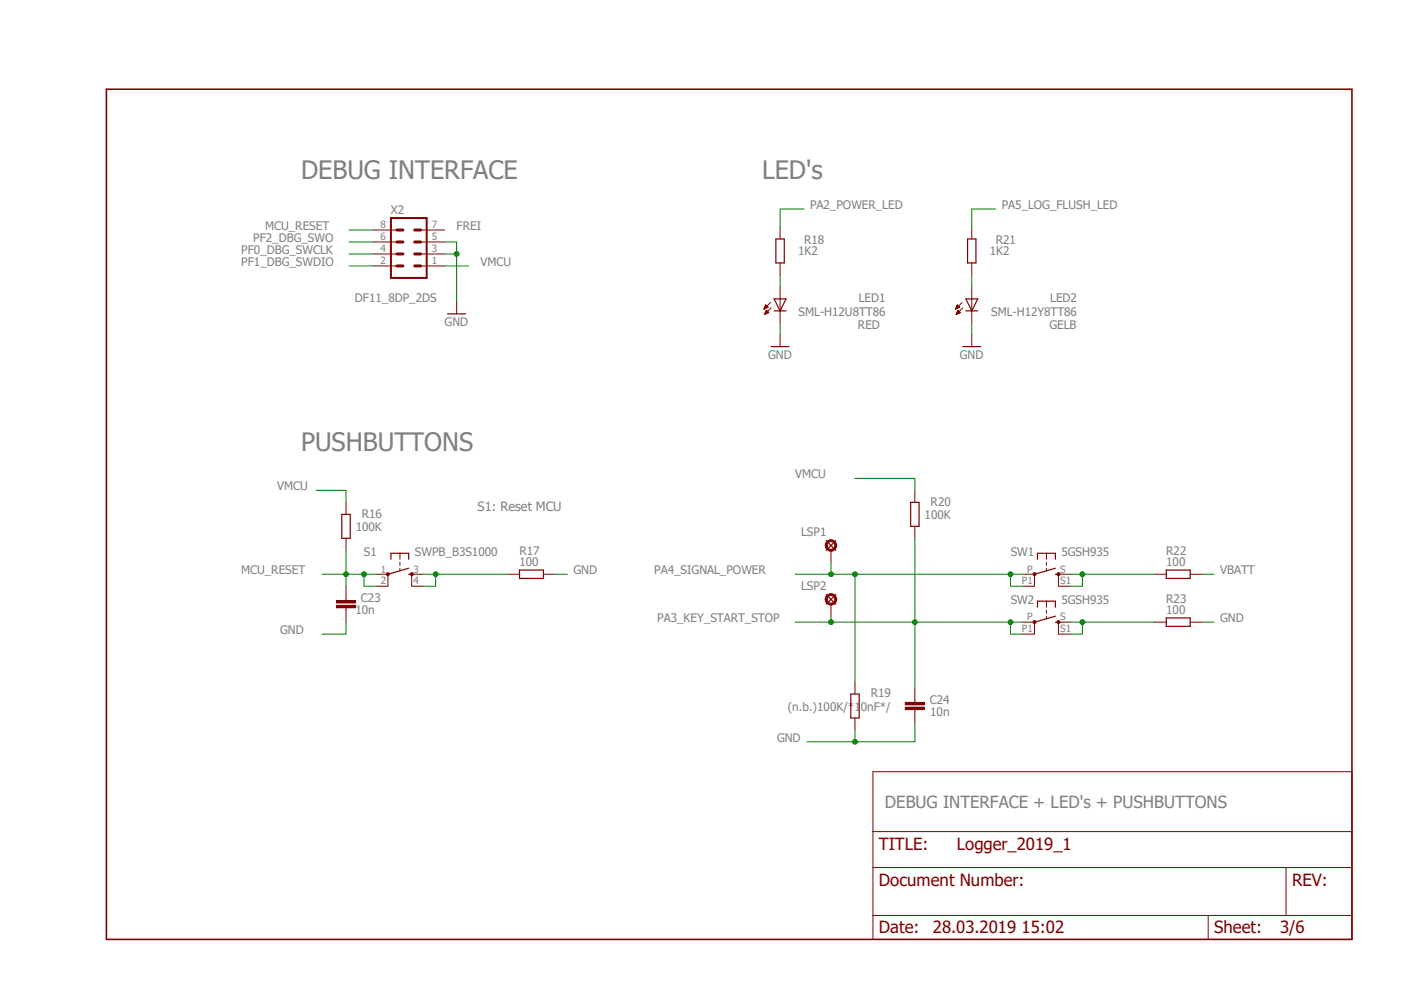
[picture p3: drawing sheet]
<svg xmlns="http://www.w3.org/2000/svg" width="297mm" height="210mm" viewBox="0 0 297 210" stroke-linecap="round" stroke-linejoin="round" font-family="sans-serif">
<path d="M22.6 18.9h264v180.3h-264z" fill="none" stroke="#7f0000" stroke-width=".34"/>
<g fill="none" stroke="#7f0000" stroke-width=".21">
<path d="M79.1 56.4h5.1M79.1 53.8h5.1M79.1 51.3h5.1M79.1 48.8h5.1M89.2 56.4h5.1M89.2 53.8h5.1M89.2 51.3h5.1M89.2 48.8h5.1M165.4 48.1v2.6M165.4 55.8v2.5M206 48.1v2.6M206 55.8v2.5"/>
<path d="M96.8 64v2.5M162 65.5h.1M162 65.4h.3M162 65.3h.5M162.1 65.2h.6M162.1 66.6h.1M162.1 65.1h.8M162.1 66.5h.2M162.2 65h.6M162.2 66.5h.4M162.2 64.9h.4M162.2 66.4h.6"/>
<path d="M162.3 64.9h.3M162.3 64.8h.2M162.3 66.3h.7M162.3 64.7h.1M162.3 66.2h.6M162.3 64.6l.6 .6-.9 .3zM162.3 66.1h.5M162.3 66h.4M162.4 65.9h.2M162.4 65.8h.1M163 66.3l-.5-.5-.4 .9M163 66.3l-.9 .4"/>
<path d="M163.4 64.1l-1.4 1.4M163.5 65.3l-1.4 1.4M165.4 60.8v7.7M165.4 71v2.5M202.6 65.5h.1M202.6 65.4h.3M202.7 65.3h.4M202.7 65.2h.6M202.7 66.6h.1M202.8 65.1h.7M202.8 65h.6M202.8 66.5h.2"/>
<path d="M202.8 64.9h.5M202.8 66.5h.4M202.9 64.9h.3M202.9 66.4h.5M202.9 66.3h.7M202.9 64.8h.2M202.9 66.2h.6M202.9 64.7h.1M202.9 66.1h.5M203 66h.3M203 64.6l-.4 .9M203 64.6l.5 .6-.9 .3"/>
<path d="M203 65.9h.2M203.1 65.8h.1M203.1 65.8l.5 .5-.9 .4zM204 64.1l-1.4 1.4M204.1 65.3l-1.4 1.4M206 60.8v7.7M206 71v2.5M84.8 117.3v1.3M84.8 119.2v.6M82.3 121.8v2.5M84.8 120.5v.6M87.3 121.8v2.5"/>
<path d="M185.1 163.6h101.5v35.6h-101.5zM185.1 176.3h101.5M185.1 183.9h101.5M185.1 194.1h101.5M256.2 194.1v5.1M272.7 183.9v10.2"/>
</g>
<path d="M164.5 50.7h1.8v5.1h-1.8zM205.1 50.7h1.8v5.1h-1.8zM94.9 66.5h3.8M163.5 73.5h3.8M164.1 63.4h2.6l-1.3 2.5zM164.1 65.9h2.6M204.1 73.5h3.8M204.8 65.9h2.5M204.8 63.4h2.5l-1.3 2.5zM82.9 118.6v-1.3h3.8v1.3M86.7 121.8h.6M86.7 120.5l-4.4 1.3" fill="none" stroke="#7f0000" stroke-width=".25"/>
<path d="M82.9 46.2h7.6v12.7h-7.6z" fill="none" stroke="#7f0000" stroke-width=".42"/>
<path d="M84.2 48.8h1.2M84.2 51.3h1.2M84.2 53.8h1.2M84.2 56.4h1.2M87.9 48.8h1.3M87.9 51.3h1.3M87.9 53.8h1.3M87.9 56.4h1.3" fill="none" stroke="#7f0000" stroke-width=".63"/>
<path d="M82 121.5h.5v.5l-.2 .1-.3-.1z" fill-rule="evenodd" fill="#7f0000"/>
<path d="M82 121.5h.5v.5l-.2 .1-.3-.1z" fill="none" stroke="#7f0000" stroke-width=".21"/>
<path d="M87.1 121.5h.4v.5l-.2 .1-.2-.1z" fill-rule="evenodd" fill="#7f0000"/>
<path d="M73.4 106.5v2.6M73.4 114.1v2.6M73.4 126.8v.5M73.4 128.9v.5M79.7 121.8h2.6M79.7 124.3h2.6M87.1 121.5h.4v.5l-.2 .1-.2-.1zM87.3 121.8h2.5M87.3 124.3h2.5M107.6 121.8h2.5M115.2 121.8h2.6" fill="none" stroke="#7f0000" stroke-width=".21"/>
<path d="M72.5 109.1h1.7v5h-1.7zM110.1 120.9h5.1v1.7h-5.1z" fill="none" stroke="#7f0000" stroke-width=".25"/>
<path d="M71.3 127.3h4.1v.5h-4.1z" fill-rule="evenodd" fill="#7f0000"/>
<path d="M71.3 127.3h4.1v.5h-4.1z" fill="none" stroke="#7f0000" stroke-width=".21"/>
<path d="M71.3 128.4h4.1v.5h-4.1z" fill-rule="evenodd" fill="#7f0000"/>
<path d="M71.3 128.4h4.1v.5h-4.1zM73.4 124.3v2.5M73.4 129.4v2.5M219.3 131.9v2.6M221.9 127.5v1.2M221.9 129.4v.6M221.9 130.6v.7M224.4 131.9v2.6" fill="none" stroke="#7f0000" stroke-width=".21"/>
<path d="M220 128.7v-1.2h3.8v1.2M223.8 131.9h.6M223.8 130.6l-4.5 1.3" fill="none" stroke="#7f0000" stroke-width=".25"/>
<path d="M219.1 131.7h.5v.4l-.3 .1-.2-.1z" fill-rule="evenodd" fill="#7f0000"/>
<path d="M219.1 131.7h.5v.4l-.3 .1-.2-.1z" fill="none" stroke="#7f0000" stroke-width=".21"/>
<path d="M224.2 131.7h.5v.4l-.3 .1-.2-.1z" fill-rule="evenodd" fill="#7f0000"/>
<path d="M194 104v2.5M194 111.6v2.5M216.8 131.9h2.5M216.8 134.5h2.5M224.2 131.7h.5v.4l-.3 .1-.2-.1zM224.4 131.9h2.5M224.4 134.5h2.5M244.7 131.9h2.6M252.3 131.9h2.6M194 148.4v.5M194 150.5v.5" fill="none" stroke="#7f0000" stroke-width=".21"/>
<path d="M193.1 106.5h1.8v5.1h-1.8zM247.3 131h5v1.8h-5z" fill="none" stroke="#7f0000" stroke-width=".25"/>
<path d="M191.9 148.9h4.1v.5h-4.1z" fill-rule="evenodd" fill="#7f0000"/>
<path d="M191.9 148.9h4.1v.5h-4.1z" fill="none" stroke="#7f0000" stroke-width=".21"/>
<path d="M191.9 149.9h4.1v.6h-4.1z" fill-rule="evenodd" fill="#7f0000"/>
<path d="M191.9 149.9h4.1v.6h-4.1zM194 145.9v2.5M194 151v2.5" fill="none" stroke="#7f0000" stroke-width=".21"/>
<path d="M175.2 126.1l2 2M177.2 126.1l-2 2" fill="none" stroke="#7f0000" stroke-width=".25"/>
<path d="M175.3 126.2a1.22 1.22 0 0 1 1.9 .2 1.22 1.22 0 0 1-.7 1.8 1.22 1.22 0 0 1-1.5-1.1h.4a.83 .83 0 0 1 1.2-.7 .83 .83 0 0 1 .2 1.3 .83 .83 0 0 1-1.4-.3v-.3h-.4z" fill-rule="evenodd" fill="#7f0000"/>
<path d="M221.9 117.3v1.3M221.9 119.2v.6M175.3 126.2a1.22 1.22 0 0 1 1.9 .2 1.22 1.22 0 0 1-.7 1.8 1.22 1.22 0 0 1-1.5-1.1h.4a.83 .83 0 0 1 1.2-.7 .83 .83 0 0 1 .2 1.3 .83 .83 0 0 1-1.4-.3v-.3h-.4zM176.2 128.1v2.5M219.3 121.8v2.5M221.9 120.5v.6M224.4 121.8v2.5" fill="none" stroke="#7f0000" stroke-width=".21"/>
<path d="M220 118.6v-1.3h3.8v1.3M223.8 121.8h.6M223.8 120.5l-4.5 1.3" fill="none" stroke="#7f0000" stroke-width=".25"/>
<path d="M219.1 121.5h.5v.5l-.3 .1-.2-.1z" fill-rule="evenodd" fill="#7f0000"/>
<path d="M219.1 121.5h.5v.5l-.3 .1-.2-.1z" fill="none" stroke="#7f0000" stroke-width=".21"/>
<path d="M224.2 121.5h.5v.5l-.3 .1-.2-.1z" fill-rule="evenodd" fill="#7f0000"/>
<path d="M216.8 121.8h2.5M216.8 124.3h2.5M224.2 121.5h.5v.5l-.3 .1-.2-.1zM224.4 121.8h2.5M224.4 124.3h2.5M244.7 121.8h2.6M252.3 121.8h2.6" fill="none" stroke="#7f0000" stroke-width=".21"/>
<path d="M175.2 114.6l2 2.1M177.2 114.6l-2 2.1M247.3 120.9h5v1.7h-5z" fill="none" stroke="#7f0000" stroke-width=".25"/>
<path d="M175.3 114.8a1.21 1.21 0 0 1 1.9 .2 1.21 1.21 0 0 1-.7 1.8 1.21 1.21 0 0 1-1.5-1.1h.4a.82 .82 0 0 1 1.2-.8 .82 .82 0 0 1 .1 1.4 .82 .82 0 0 1-1.3-.3v-.3h-.4z" fill-rule="evenodd" fill="#7f0000"/>
<path d="M175.3 114.8a1.21 1.21 0 0 1 1.9 .2 1.21 1.21 0 0 1-.7 1.8 1.21 1.21 0 0 1-1.5-1.1h.4a.82 .82 0 0 1 1.2-.8 .82 .82 0 0 1 .1 1.4 .82 .82 0 0 1-1.3-.3v-.3h-.4zM176.2 116.7v2.5M181.3 144.6v2.6M181.3 152.2v2.6" fill="none" stroke="#7f0000" stroke-width=".21"/>
<path d="M180.4 147.2h1.8v5h-1.8z" fill="none" stroke="#7f0000" stroke-width=".25"/>
<path d="M94.3 51.3h2.5v2.5h-2.5M165.4 68.5v2.5" fill="none" stroke="#007f00" stroke-width=".21"/>
<circle cx="96.8" cy="53.8" r=".51" fill="#007f00"/>
<g fill="none" stroke="#007f00" stroke-width=".21">
<path d="M96.8 53.8v10.2M206 68.5v2.5M73.4 131.9v2.6h-5.1M117.8 121.8h2.5M254.9 131.9h2.5M181.3 154.8v2.5M194 153.5v3.8h-22.9"/>
<circle cx="96.8" cy="53.8" r=".51"/>
</g>
<circle cx="181.3" cy="157.3" r=".51" fill="#007f00"/>
<g fill="none" stroke="#007f00" stroke-width=".21">
<path d="M74 56.4h5.1M74 53.8h5.1M74 51.3h5.1M74 48.8h5.1M94.3 56.4h5.1M165.4 58.3v2.5M67 104h6.4v2.5M73.4 116.7v7.6M181.3 101.4h12.7v2.6M68.3 121.8h11.4"/>
<circle cx="181.3" cy="157.3" r=".51"/>
</g>
<circle cx="73.4" cy="121.8" r=".51" fill="#007f00"/>
<g fill="none" stroke="#007f00" stroke-width=".21">
<path d="M77.2 121.8v2.5h2.5"/>
<circle cx="73.4" cy="121.8" r=".51"/>
</g>
<circle cx="77.2" cy="121.8" r=".51" fill="#007f00"/>
<g fill="none" stroke="#007f00" stroke-width=".21">
<path d="M170.5 44.3h-5.1v3.8M206 58.3v2.5M211.1 44.3h-5.1v3.8M89.8 121.8h17.8M92.4 121.8v2.5h-2.6"/>
<circle cx="77.2" cy="121.8" r=".51"/>
</g>
<circle cx="92.4" cy="121.8" r=".51" fill="#007f00"/>
<g fill="none" stroke="#007f00" stroke-width=".21">
<path d="M226.9 131.9h17.8M229.5 131.9v2.6h-2.6"/>
<circle cx="92.4" cy="121.8" r=".51"/>
</g>
<circle cx="229.5" cy="131.9" r=".51" fill="#007f00"/>
<g fill="none" stroke="#007f00" stroke-width=".21">
<path d="M194 114.1v31.8M168.6 131.9h48.2M214.2 131.9v2.6h2.6"/>
<circle cx="229.5" cy="131.9" r=".51"/>
</g>
<circle cx="214.2" cy="131.9" r=".51" fill="#007f00"/>
<circle cx="214.2" cy="131.9" r=".51" fill="none" stroke="#007f00" stroke-width=".21"/>
<circle cx="194" cy="131.9" r=".51" fill="#007f00"/>
<g fill="none" stroke="#007f00" stroke-width=".21">
<path d="M176.2 130.6v1.3"/>
<circle cx="194" cy="131.9" r=".51"/>
</g>
<circle cx="176.2" cy="131.9" r=".51" fill="#007f00"/>
<g fill="none" stroke="#007f00" stroke-width=".21">
<path d="M226.9 121.8h17.8M229.5 121.8v2.5"/>
<circle cx="176.2" cy="131.9" r=".51"/>
</g>
<circle cx="229.5" cy="121.8" r=".51" fill="#007f00"/>
<g fill="none" stroke="#007f00" stroke-width=".21">
<path d="M168.6 121.8h48.2M214.2 121.8v2.5M226.9 124.3h2.6"/>
<circle cx="229.5" cy="121.8" r=".51"/>
</g>
<circle cx="214.2" cy="121.8" r=".51" fill="#007f00"/>
<g fill="none" stroke="#007f00" stroke-width=".21">
<path d="M176.2 119.2v2.6"/>
<circle cx="214.2" cy="121.8" r=".51"/>
</g>
<circle cx="176.2" cy="121.8" r=".51" fill="#007f00"/>
<g fill="none" stroke="#007f00" stroke-width=".21">
<path d="M181.3 121.8v22.8M214.2 124.3h2.6"/>
<circle cx="176.2" cy="121.8" r=".51"/>
</g>
<circle cx="181.3" cy="121.8" r=".51" fill="#007f00"/>
<g fill="none" stroke="#007f00" stroke-width=".21">
<path d="M254.9 121.8h2.5"/>
<circle cx="181.3" cy="121.8" r=".51"/>
</g>
<g font-size="5.4" fill="#7f7f7f">
<text x="63.8" y="38">DEBUG INTERFACE</text>
<text x="161.6" y="38">LED's</text>
<text x="63.8" y="95.7">PUSHBUTTONS</text>
</g>
<text font-size="3.6" fill="#7f7f7f" x="187.6" y="171.2">DEBUG INTERFACE + LED's + PUSHBUTTONS</text>
<g font-size="3.6" fill="#7f0000">
<text x="186.3" y="180.1">TITLE:</text>
<text x="202.9" y="180.1">Logger_2019_1</text>
<text x="186.3" y="187.7">Document Number:</text>
<text x="273.9" y="187.7">REV:</text>
<text x="186.3" y="197.9">Date:</text>
<text x="197.8" y="197.9">28.03.2019 15:02</text>
<text x="257.4" y="197.9">Sheet:</text>
<text x="271.4" y="197.9">3/6</text>
</g>
<text font-size="2.7" fill="#7f7f7f" x="101.3" y="108.4">S1: Reset MCU</text>
<g font-size="2.5" fill="#7f7f7f">
<text x="82.9" y="45.5">X2</text>
<text x="171.7" y="44.3">PA2_POWER_LED</text>
<text x="212.4" y="44.3">PA5_LOG_FLUSH_LED</text>
<text x="51.1" y="53.8">PF0_DBG_SWCLK</text>
<text x="53.7" y="51.3">PF2_DBG_SWO</text>
<text x="56.2" y="48.8">MCU_RESET</text>
<text x="96.8" y="48.8">FREI</text>
<text x="169.2" y="54">1K2</text>
<text x="170.5" y="51.7">R18</text>
<text x="209.8" y="54">1K2</text>
<text x="211.1" y="51.7">R21</text>
<text x="51.1" y="56.4">PF1_DBG_SWDIO</text>
<text x="101.9" y="56.4">VMCU</text>
<text x="75.3" y="64">DF11_8DP_2DS</text>
<text x="182.1" y="64.1">LED1</text>
<text x="222.7" y="64.1">LED2</text>
<text x="94.3" y="69.1">GND</text>
<text x="169.3" y="67.1">SML-H12U8TT86</text>
<text x="181.9" y="69.7">RED</text>
<text x="210.1" y="67.1">SML-H12Y8TT86</text>
<text x="222.5" y="69.7">GELB</text>
<text x="162.9" y="76">GND</text>
<text x="203.5" y="76">GND</text>
<text x="168.6" y="101.4">VMCU</text>
<text x="58.8" y="104">VMCU</text>
<text x="197.3" y="107.3">R20</text>
<text x="75.4" y="112.6">100K</text>
<text x="76.7" y="109.8">R16</text>
<text x="169.8" y="113.7">LSP1</text>
<text x="196" y="110.1">100K</text>
<text x="77.2" y="117.9">S1</text>
<text x="88" y="117.9">SWPB_B3S1000</text>
<text x="110.1" y="120">100</text>
<text x="110.1" y="117.7">R17</text>
<text x="214.3" y="117.9">SW1</text>
<text x="225" y="117.9">5GSH935</text>
<text x="247.3" y="120">100</text>
<text x="247.3" y="117.7">R22</text>
<text x="51.1" y="121.8">MCU_RESET</text>
<text x="121.6" y="121.8">GND</text>
<text x="138.7" y="121.8">PA4_SIGNAL_POWER</text>
<text x="169.8" y="125.2">LSP2</text>
<text x="258.7" y="121.8">VBATT</text>
<text x="75.4" y="130.3">10n</text>
<text x="76.5" y="127.7">C23</text>
<text x="139.4" y="131.9">PA3_KEY_START_STOP</text>
<text x="214.3" y="128.1">SW2</text>
<text x="225" y="128.1">5GSH935</text>
<text x="247.3" y="130.1">100</text>
<text x="247.3" y="127.8">R23</text>
<text x="258.7" y="131.9">GND</text>
<text x="59.4" y="134.5">GND</text>
<text x="184.6" y="147.9">R19</text>
<text x="197.1" y="149.3">C24</text>
<text x="167" y="150.7">(n.b.)100K/*10nF*/</text>
<text x="197.2" y="151.8">10n</text>
<text x="164.8" y="157.3">GND</text>
</g>
<g font-size="2.1" fill="#7f7f7f">
<text x="80.6" y="53.5">4</text>
<text x="80.6" y="50.9">6</text>
<text x="80.6" y="48.4">8</text>
<text x="91.6" y="53.5">3</text>
<text x="91.6" y="50.9">5</text>
<text x="91.6" y="48.4">7</text>
<text x="80.6" y="56">2</text>
<text x="91.6" y="56">1</text>
<text x="80.7" y="121.4">1</text>
<text x="80.7" y="123.9">2</text>
<text x="87.7" y="123.9">4</text>
<text x="87.7" y="121.4">3</text>
<text x="216.7" y="123.9">P1</text>
<text x="217.8" y="121.4">P</text>
<text x="224.8" y="121.4">S</text>
<text x="224.8" y="123.9">S1</text>
<text x="217.8" y="131.5">P</text>
<text x="224.8" y="131.5">S</text>
<text x="216.7" y="134.1">P1</text>
<text x="224.8" y="134.1">S1</text>
</g>
</svg>
